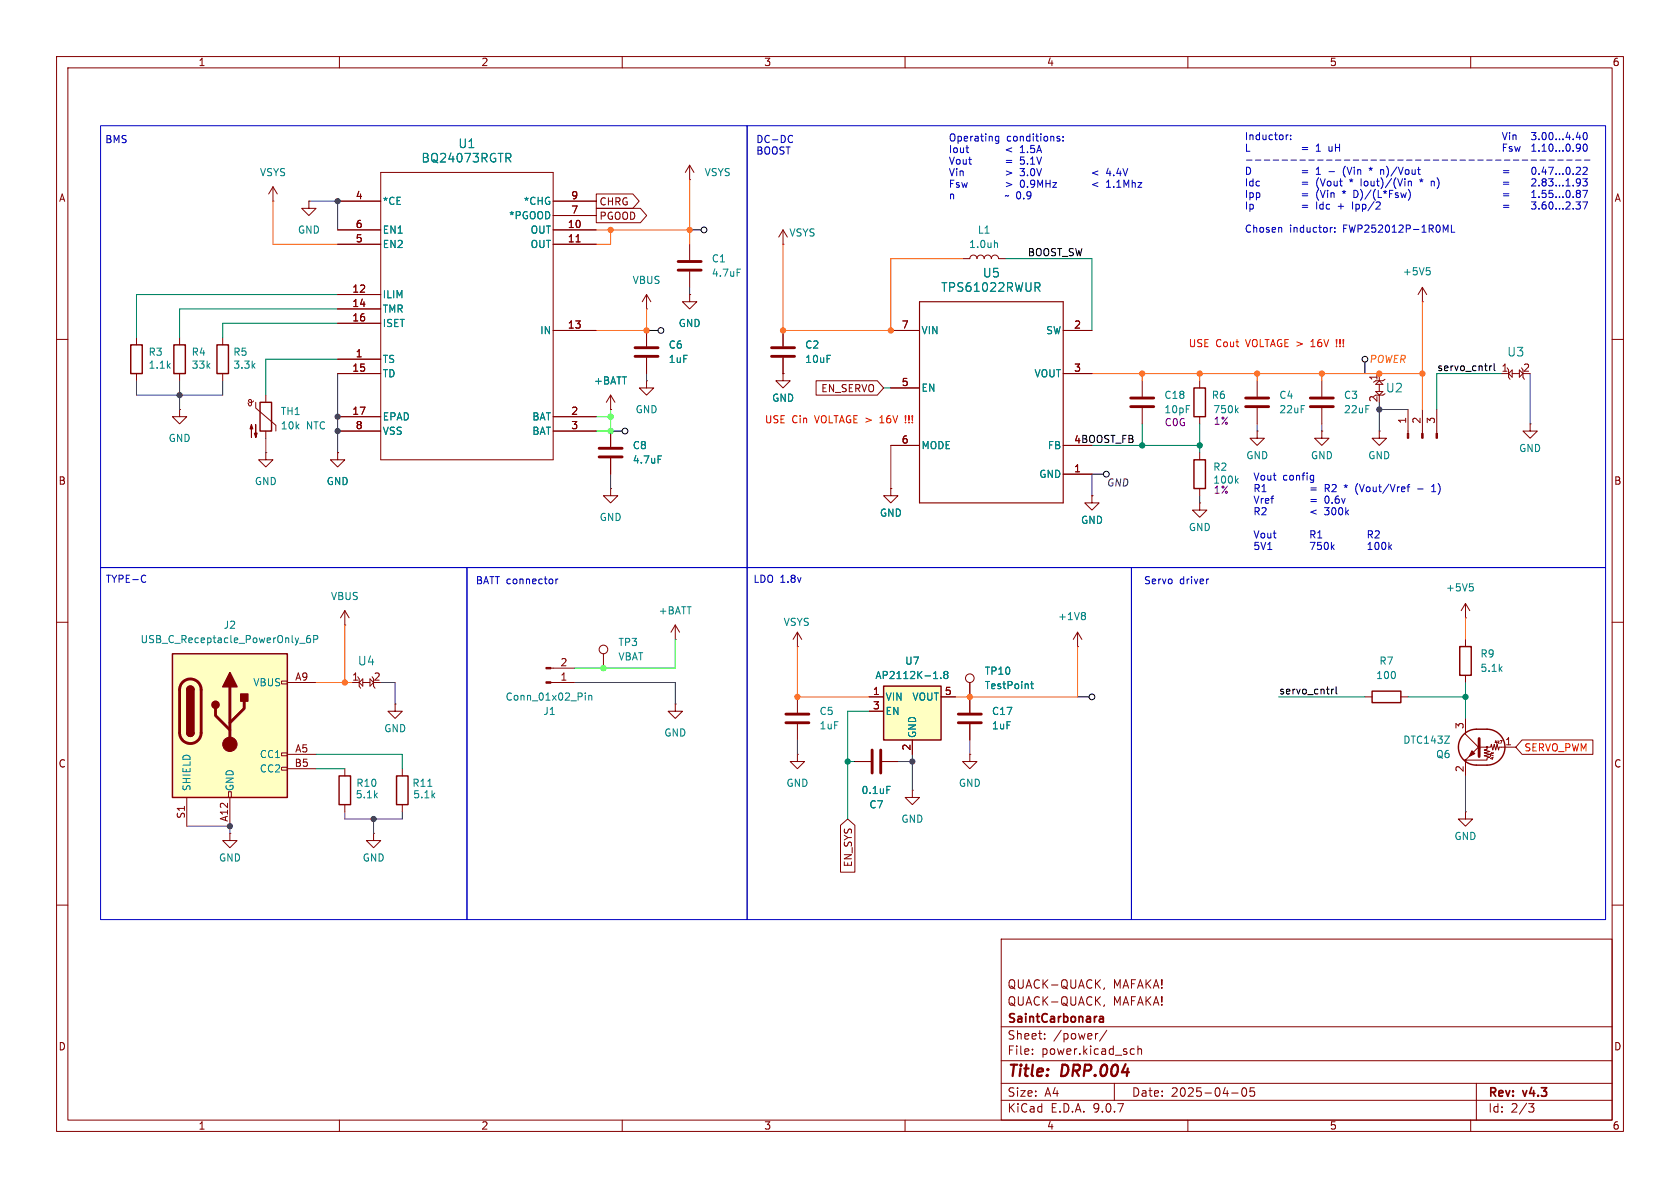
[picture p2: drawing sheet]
<svg xmlns="http://www.w3.org/2000/svg" width="297mm" height="210mm" viewBox="0 0 297 210" stroke-linecap="round" stroke-linejoin="round" font-family="sans-serif">
<path d="M0 0h297v210h-297z" fill="#fff" stroke="#fff" stroke-width=".18"/>
<g fill="none" stroke="#840000" stroke-width=".18">
<path d="M10 10h277v190h-277zM12 12h273v186h-273zM60 10v2M110 10v2M160 10v2M210 10v2M260 10v2M48.3 35.6h.1M48.3 33l-.8 1.3M48.3 33l.7 1.3M48.3 33v2.6M54.6 35.6v1.2h-1.3l1.3 1.3 1.3-1.3h-1.3"/>
<path d="M54.6 35.6h.1M24.1 59.7v1.3M31.7 59.7v1.3M39.4 59.7v1.3M114.3 54.6h.1M114.3 52.1v2.5M114.3 58.4v2.8M114.3 52.1l-.8 1.2M114.3 52.1l.8 1.2M138.4 43.2h.1M138.4 40.6l.8 1.3M138.4 40.6l-.7 1.3"/>
<path d="M138.4 40.6v2.6M170.2 45.7h1.2a.64 .64 0 0 1 .7-.6 .64 .64 0 0 1 .6 .6 .64 .64 0 0 1 .7-.6 .64 .64 0 0 1 .6 .6 .64 .64 0 0 1 .6-.6 .64 .64 0 0 1 .7 .6 .64 .64 0 0 1 .6-.6 .64 .64 0 0 1 .6 .6h1.3M10 60h2M24.1 66v1.3M31.7 72.4v1.3h-1.2l1.2 1.2 1.3-1.2h-1.3M31.7 72.4h.1M31.7 66v1.3M39.4 66v1.3M43.8 71.2l.2 .4 .2 .2M44.8 70.9l-.2 .2h-.4l-.2-.1v-.3l.3-.1 .2 .2-.1 .8-.2 .1M45.2 71.1v1l3.6 3.1v1M47 69.9v1.2"/>
<path d="M47 76.2v1.3M114.3 63.2v2.8M138.4 66v1.3h-1.2l1.2 1.3 1.3-1.3h-1.3M138.4 66h.1M285 60h2M47 80v1.3h-1.3l1.3 1.3 1.3-1.3h-1.3M47 80h.1M59.7 80v1.3h-1.3l1.3 1.3 1.3-1.3h-1.3M59.7 80h.1M10 110h2M63.2 119.6l.3 .4v1.3l.3 .4M285 110h2"/>
<path d="M62.2 120.7h1.3M64.1 120v1.3l-.6-.6zM64.1 120.7h1.3M65.4 120v1.3l.6-.6M66 120v1.3l.3 .4M69.8 124.5v1.2h-1.2l1.2 1.3 1.3-1.3h-1.3M69.8 124.5h.1M10 160h2M177 166h108v32h-108zM195.2 174.6l-.1 .3M195.2 177.6l-.1 .3M285 160h2"/>
<path d="M60 198v2M110 198v2M160 198v2M177 194.5h108M177 191.5h108M177 187.5h108M177 181.5h108M182.5 186.3v.1M182.5 185.5v.1M184.7 183.6v.1M184.7 182.8v.1M194.1 182.7l-.3 .1"/>
<path d="M195.7 182.1l-1.3 2M197 191.5v3M200.1 185.4l.4 .1M200.5 186.3l-.4 .1M201.2 185.5l.2-.1 .3 .1 .1 .9M201.2 184.9v1.5M210 198v2M217.7 193.2h1.2M219.7 192.4l.2-.1a.81 .81 0 0 1 .6 .6 .81 .81 0 0 1-.3 .8l-.2 .1a.81 .81 0 0 1-.3-1.4zM221.7 192.3h-.7v.7l.2-.1h.5l.1 .3-.1 .5-.2 .1-.5-.1M260 198v2M261 191.5v6.5"/>
<path d="M270.2 195.1h1l-.5 .6 .4 .1 .1 .5-.3 .3h-.4"/>
</g>
<path d="M194.4 179.8h.6l.1 .9M195.1 180l-.5 .1a.29 .29 0 0 0-.3 .3 .29 .29 0 0 0 .3 .3l.5-.1" fill="none" stroke="#840000" stroke-width=".3"/>
<path d="M112.3 61.5h4M112.3 63h4" fill="none" stroke="#840000" stroke-width=".51"/>
<path d="M23.1 61h2v5h-2zM30.7 61h2.1v5h-2.1zM38.4 61h2v5h-2zM46 71.1h2v5.1h-2z" fill="none" stroke="#840000" stroke-width=".25"/>
<g fill="#840000" stroke="#840000" stroke-width=".18">
<path d="M44.4 75.1l.3 .7h-.5l.2-.7v2.2z"/>
<path d="M45.2 75.1v2.2l-.2-.7h.5l-.3 .7z"/>
</g>
<path d="M176 42.9l.3 .2v.7" fill="none" stroke="#008484" stroke-width=".18"/>
<path d="M30.5 115.6h20.3v25.4h-20.3z" fill="#ffffc2"/>
<g fill="none" stroke="#840000" stroke-width=".18">
<path d="M157.5 58.4h5.1M188 58.4h5M157.5 68.6h5.1M157.5 78.7h5.1M188 78.7h5M188 66h5M157.5 86.4v1.2h-1.3l1.3 1.3 1.2-1.3h-1.2M157.5 86.4h.1M188 83.8h5M193 87.6v1.3h-1.2l1.2 1.3 1.3-1.3h-1.3M193 87.6h.1M97.4 118.1h4.2"/>
<path d="M106.7 115.6v2.5M119.4 113h.1M119.4 110.5l-.8 1.3M119.4 110.5l.7 1.3M119.4 110.5v2.5M141 114.3h.1M141 111.8l.7 1.2M141 111.8l-.8 1.2M141 111.8v2.5M190.5 114.3h.1M190.5 111.8l.8 1.2M190.5 111.8l-.8 1.2"/>
<path d="M190.5 111.8v2.5M40.4 140h.5v1h-.5zM49.8 120.4h1v.5h-1zM49.8 133.1h1v.5h-1zM49.8 135.6h1v.5h-1zM50.8 120.7h5.1M50.8 133.4h5.1M50.8 135.9h5.1M97.4 120.7h4.2M119.4 124.5v1.2h-1.3l1.3 1.3 1.2-1.3h-1.2M119.4 124.5h.1M141 133.4v1.2h-1.3l1.3 1.3 1.2-1.3h-1.2"/>
<path d="M141 133.4h.1M151.1 134.6h2.8M156 134.6h2.7M161.3 139.7v1.3h-1.3l1.3 1.2 1.3-1.2h-1.3M161.3 139.7h.1M171.4 133.4v1.2h-1.2l1.2 1.3 1.3-1.3h-1.3M171.4 133.4h.1M171.4 120.7v2.5M33 141v5.1M40.6 141v5.1"/>
<circle cx="106.7" cy="114.8" r=".76"/>
<circle cx="171.4" cy="119.9" r=".76"/>
</g>
<path d="M30.5 115.6h20.3v25.4h-20.3zM33 121.9a.64 .64 0 0 1 .7-.6 .64 .64 0 0 1 .6 .6M33 129.5a.64 .64 0 0 0 .7 .7 .64 .64 0 0 0 .6-.7" fill="none" stroke="#840000" stroke-width=".25"/>
<path d="M32.3 120.6a1.9 1.9 0 0 1 2.1-.4 1.9 1.9 0 0 1 1.2 1.7v7.6a1.91 1.91 0 0 1-1.9 1.9 1.91 1.91 0 0 1-2-1.9l.1-7.7 .1-.7zM38.1 125.2v1.3l2.5 2.5M40.6 121.4v10.2M43.2 124v1.2l-2.6 2.6M154.2 132.6v4.1M155.7 132.6v4.1" fill="none" stroke="#840000" stroke-width=".51"/>
<g fill="#840000" stroke="#840000" stroke-width=".25">
<path d="M33 121.9h1.3v7.6h-1.3z"/>
<path d="M33.2 121.5a.64 .64 0 0 1 .7-.2 .64 .64 0 0 1 .4 .6h-1.3z"/>
<path d="M33 129.5h1.3a.64 .64 0 0 1-.6 .7 .64 .64 0 0 1-.7-.7z"/>
<path d="M40.6 118.9l1.3 2.5h-2.5z"/>
<path d="M42.5 122.7h1.3v1.3h-1.3z"/>
<circle cx="38.1" cy="124.6" r=".63"/>
</g>
<g fill="#840000" stroke="#840000" stroke-width=".18">
<path d="M96.5 120.5h.9v.3h-.9z"/>
<path d="M96.5 118h.9v.2h-.9z"/>
<circle cx="40.6" cy="131.6" r="1.27"/>
</g>
<g fill="none" stroke="#008484" stroke-width=".18">
<path d="M183.4 50.8l.5 .7M183.6 50l.3 .3-.1 .3-.2 .2M53 113.7h.9M54.8 112.3l-.4 .1a.86 .86 0 0 0 0 1.2l.5-.1v-.4l-.2-.3h-.3l-.2 .3M55.5 113l.6-.1 .1-.1-.1-.3-.6-.2v1.3M191.7 108.3l.2 .2-.2 .3 .2 .3v.2l-.2 .2M103.5 122.5v.1M103.5 122.9v.9M104.1 122.9v.9M104.1 123l.2-.1 .3 .1v.8M156.8 139h.6M182.2 120.9h.5"/>
<path d="M182.4 120.5v1.1l.3 .1"/>
</g>
<path d="M162.6 53.3h25.4v35.6h-25.4z" fill="none" stroke="#840000" stroke-width=".2"/>
<path d="M156.2 121.3h10.2v9.5h-10.2z" fill="#ffffc2"/>
<path d="M211.1 68.6h2v5.1h-2zM211.1 81.3h2v5.1h-2zM258.1 114.3h2v5.1h-2zM59.9 137.2h2.1v5h-2.1zM70.1 137.2h2v5h-2zM156.2 121.3h10.2v9.5h-10.2zM242.6 122.2h5v2h-5zM258.7 129.8a3.2 3.2 0 0 1 2.3-.9h1.9a3.2 3.2 0 0 1 3.2 3.2 3.2 3.2 0 0 1-3.2 3.2h-1.9a3.2 3.2 0 0 1-2.9-2 3.2 3.2 0 0 1 .6-3.5z" fill="none" stroke="#840000" stroke-width=".25"/>
<g fill="none" stroke="#840000" stroke-width=".18">
<path d="M59.7 35.6h7.6M67.3 30.5h30.5v50.8h-30.5zM97.8 35.6h7.6M97.8 38.1h7.6M105.4 34.3h6.5l1.1 1.3-1.1 1.2h-6.5zM105.4 36.8h7.8l1.1 1.3-1.1 1.3h-7.8zM121.9 31.8h.1M121.9 29.2v2.6M121.9 29.2l.8 1.3M121.9 29.2l-.7 1.3M59.7 40.6h7.6M59.7 43.2h7.6"/>
<path d="M59.7 52.1h7.6M59.7 54.6h7.6M59.7 57.2h7.6M97.8 40.6h7.6M97.8 43.2h7.6M97.8 58.4h7.6M101.8 42.8h.8M114.3 58.4v2.8M121.9 52.1v1.2h-1.3l1.3 1.3 1.3-1.3h-1.3M121.9 52.1h.1M121.9 43.2v2.8M121.9 48v2.8"/>
<path d="M138.4 58.4v2.8M157.5 58.4h5.1M188 58.4h5M251.5 53.3h.1M251.5 50.8v2.5M251.5 50.8l.7 1.3M251.5 50.8l-.8 1.3M59.7 63.5h7.6M59.7 66h7.6M59.7 73.7h7.6M59.7 76.2h7.6M97.8 73.7h7.6"/>
<path d="M97.8 76.2h7.6M107.9 72.4h.1M107.9 69.9l-.7 1.2M107.9 69.9l.8 1.2M107.9 69.9v2.5M107.9 76.2v2.8M114.3 67.3v1.3h-1.3l1.3 1.3 1.3-1.3h-1.3M114.3 67.3h.1M114.3 63.2v2.8M138.4 66h.1M138.4 63.2v2.8M144.3 67.3h10.8l1.1 1.3-1.1 1.3h-10.8z"/>
<path d="M157.5 68.6h5.1M157.5 78.7h5.1M188 66h5M188 78.7h5M201.9 67.3v2.8M201.9 72.1v2.8M212.1 67.3v1.3M212.1 73.7v1.2M222.2 76.2v1.3h-1.2l1.2 1.2 1.3-1.2h-1.3M222.2 76.2h.1M222.2 67.3v2.8M222.2 72.1v2.8"/>
<path d="M233.7 76.2v1.3h-1.3l1.3 1.2 1.2-1.2h-1.2M233.7 76.2h.1M233.7 67.3v2.8M233.7 72.1v2.8M243.2 67.9l.6-.6 .7 .6zM243.2 69.2h1.3l-.7 .7zM243.2 69.9h1.3M243.8 76.2v1.3h1.3l-1.3 1.2-1.2-1.2h1.2M243.8 76.2h.1M243.8 66v1.3M243.8 67.9v1.3M244.9 67.1l-.4 .2h-1.3"/>
<path d="M248.9 72.4v4.2M251.5 72.4v4.2M254 72.4v4.2M265.4 66h1.3M266.4 65l.3 .4v1.3l.3 .4M267.3 66h1.3M267.3 65.4v1.3l-.6-.7zM268.6 65.4v1.3l.6-.7M269.2 65.4v1.3l.3 .4M270.5 74.9v1.3h1.3l-1.3 1.3-1.3-1.3h1.3M270.5 74.9h.1M59.7 80h.1"/>
<path d="M107.9 86.4v1.2h-1.2l1.2 1.3 1.3-1.3h-1.3M107.9 86.4h.1M107.9 81v2.8M157.5 86.4h.1M188 83.8h5M193 87.6h.1M212.1 88.9v1.3h-1.3l1.3 1.2 1.3-1.2h-1.3M212.1 88.9h.1M212.1 80v1.3M212.1 86.4v1.2M61 110.5h.1M61 108l-.8 1.2"/>
<path d="M61 108l.7 1.2M61 108v2.5M259.1 109.2h.1M259.1 106.7v2.5M259.1 113v1.3M259.1 119.4v1.3M259.1 106.7l.7 1.3M259.1 106.7l-.8 1.3M61 135.9v1.3M71.1 135.9v1.3M141 123.2v2.8M141 128v2.8"/>
<path d="M151.1 134.6h2.8M153.7 123.2h2.5M153.7 125.7h2.5M156 134.6h2.7M161.3 130.8v2.6M166.4 123.2h2.5M171.4 120.7v5.3M171.4 128v2.8M241.3 123.2h1.3M247.6 123.2h1.3M259.1 127v2.8l2.5 2.5M259.1 134.6v2.6"/>
<path d="M261.6 131.8l-2.5 2.6h3.8v-.4l.5-.1-1-.3 1-.2-1-.3 1-.3-1-.2 .5-.1v-.4M261.6 132.1h1.9l.2-.5 .2 1 .3-1 .2 1 .3-1 .2 1 .1-.5h3M263.7 133l.2 .2M264 133l-.2 .2M265.2 130.9h.3l-.2 .5M269.1 130.8h12.5v2.6h-12.5l-1.1-1.3zM40.6 147.3v1.3h-1.2l1.2 1.3 1.3-1.3h-1.3M40.6 147.3h.1M61 142.2v1.3M66 147.3v1.3h-1.2l1.2 1.3 1.3-1.3h-1.3M66 147.3h.1M71.1 142.2v1.3"/>
<path d="M148.6 145.9l1.3-1.1 1.2 1.1v8.3h-2.5zM259.1 143.5v1.3h1.2l-1.2 1.3-1.3-1.3h1.3M259.1 143.5h.1"/>
<circle cx="259.1" cy="134.4" r=".13"/>
<circle cx="262.9" cy="132.1" r=".13"/>
</g>
<g fill="none" stroke="#008484" stroke-width=".18">
<path d="M89.8 27.9l.5 .7M90 27.1l.3 .3-.1 .4-.2 .1M130.3 47.6h.6M183.4 50.8l.5 .7M183.6 50l.3 .3-.1 .3-.2 .2M252.2 47.3h.6M252.6 47.8l.3 .2v.3l-.3 .3M218.5 72.5l.4 .5M218.9 72.1l-.5 .5M116.3 80.6h.7M218.5 84.9l.4 .5M218.9 84.6l-.5 .5"/>
<path d="M165 120h.8M166.3 119.8v.2M167.1 119.2l-.2 .3v.3l.2 .2 .4-.1 .1-.2v-.2l-.3-.3M167.1 119.2l-.2-.2 .2-.3h.2l.3 .2-.3 .3M167.1 119.2h.2M259.8 103.2h.6M260.2 103.7l.3 .2v.3l-.3 .3M75.6 139h.8M156.8 139h.6M182.2 120.9h.5M182.4 120.5v1.1l.3 .1M255.4 130.1h.8l-.8 1.3h.8"/>
</g>
<g fill="none" stroke="#840000" stroke-width=".51">
<path d="M119.9 46.2h4.1M119.9 47.8h4.1M105.9 79.2h4.1M136.4 61.5h4.1M136.4 63h4.1M199.9 70.4h4.1M199.9 71.9h4.1M220.2 70.4h4.1M220.2 71.9h4.1M231.6 70.4h4.1M231.6 71.9h4.1M105.9 80.8h4.1"/>
<path d="M138.9 126.2h4.1M138.9 127.8h4.1M169.4 126.2h4.1M169.4 127.8h4.1"/>
</g>
<path d="M261.5 130.6v3.1z" fill="#840000" stroke="#840000" stroke-width=".51"/>
<g fill="#840000" stroke="#840000" stroke-width=".18">
<path d="M260.2 132.7l.5 .5-1 .5z"/>
<path d="M248.8 76.6h.2v.9h-.2z"/>
<path d="M251.3 76.6h.3v.9h-.3z"/>
<path d="M253.9 76.6h.2v.9h-.2z"/>
</g>
<g fill="none" stroke="#000" stroke-width=".18">
<path d="M114.3 58.4h2M121.9 40.6h2.1M107.9 76.2h2.1M241.3 64v2M263.4 64.7v.8M263.7 64.7l-.3 .2M264.1 64.3v1l.2 .2M193 83.8h2.1M190.5 123.2h2M235.4 121.8v.9M235.8 121.8l-.4 .3M236.2 121.4v1.1l.2 .2"/>
<circle cx="116.8" cy="58.4" r=".51"/>
<circle cx="124.5" cy="40.6" r=".51"/>
<circle cx="110.5" cy="76.2" r=".51"/>
<circle cx="241.3" cy="63.5" r=".51"/>
<circle cx="195.6" cy="83.8" r=".51"/>
<circle cx="193" cy="123.2" r=".51"/>
</g>
<g fill="none" stroke="#484848" stroke-width=".18">
<path d="M54.6 35.6h5.1v5M121.9 50.8v1.3M24.1 67.3v2.6h15.3v-2.6M31.7 67.3v5.1M47 77.5v2.5M59.7 66v14M114.3 66v1.3M157.5 78.7v7.7M222.2 74.9v1.3M233.7 74.9v1.3M243.8 71.1v5.1M243.8 72.4h5.1"/>
<path d="M270.5 66v8.9M107.9 83.8v2.6M193 83.8v3.8M212.1 87.6v1.3M67.3 120.7h2.5v3.8M101.6 120.7h17.8v3.8M141 130.8v2.6M158.7 134.6h2.6M161.3 133.4v6.3M171.4 130.8v2.6M259.1 137.2v6.3M33 146.1h7.6v1.2"/>
<path d="M61 143.5v1.3h10.1v-1.3M66 144.8v2.5"/>
</g>
<g fill="none" stroke="#ff6302" stroke-width=".18">
<path d="M48.3 35.6v7.6h11.4M121.9 31.8v11.4M105.4 40.6h16.5M107.9 40.6v2.6h-2.5M114.3 54.6v3.8h-8.9M138.4 43.2v15.2h19.1v-12.7h12.7M251.5 53.3v19.1M193 66h58.5M201.9 66v1.3M212.1 66v1.3M222.2 66v1.3M233.7 66v1.3"/>
<path d="M61 110.5v10.2M141 114.3v8.9h12.7M190.5 114.3v8.9h-21.6M259.1 109.2v3.8M55.9 120.7h6.3"/>
</g>
<g fill="none" stroke="#008400" stroke-width=".18">
<path d="M59.7 52.1h-35.6v7.6M59.7 57.2h-20.3v2.5M59.7 54.6h-28v5.1M177.8 45.7h15.2v12.7M59.7 63.5h-12.7v6.4M156.2 68.6h1.3M193 78.7h19.1M201.9 74.9v3.8M212.1 74.9v5.1M265.4 66h-11.4v6.4M55.9 135.9h5.1M55.9 133.4h15.2v2.5"/>
<path d="M149.9 134.6h1.2M153.7 125.7h-3.8v19.1M226.1 123.2h15.2M248.9 123.2h10.2M259.1 120.7v6.3"/>
</g>
<path d="M105.4 73.7h2.5M107.9 72.4v3.8h-2.5M119.4 113v5.1h-17.8" fill="none" stroke="#0f0" stroke-width=".18"/>
<path d="M155.5 74.8h.8M155.7 73.8h-.2M160.1 74.6v.2M160.1 73.5v.8M231.7 61.3h.8M231.9 60.3l-.2 .1M236.3 61.2v.1M236.3 60v.8" fill="none" stroke="#f00" stroke-width=".18"/>
<g fill="none" stroke="#0000c2" stroke-width=".18">
<path d="M17.8 22.2h114.3v78.1h-114.3zM132.1 22.2h151.7v78.1h-151.7zM139.8 23.9l.3 .2M140.1 25.1l-.3 .1M171.1 27h.1M176.6 24.1v1l-.3 .3-.3-.1M176.6 24.1h-.4l-.2 .2 .1 .6h.5M177.9 28.4h1M177.9 28.7h1M177.9 30.2l1 .4-1 .3M177.9 32.3l1 .3-1 .4M178.3 34.6l-.6 .1"/>
<path d="M178.9 26.1l-1 .4 1 .4M186.9 24.3l.5 .4-.2 .2h-.3M187.3 24.1h-.3l-.1 .2M187.9 24.8v.1M187.9 24.1v.2M194.1 30.2l-1 .4 1 .3M195.9 29.7l-.3 .9h.8M196.2 30.2v.9M196.9 30.9v.2M199.1 32.8l.5-1v1.3M200.2 31.8v1.3M200.2 32.4l.1-.1h.3l.1 .8"/>
<path d="M201.2 32.3h.6l-.6 .8h.6M220.4 28.3h.9M221.9 28.3h1M223.5 28.3h1M225.1 28.3h1M226.7 28.3h.9M227.4 23.8v.9M227.7 23.8l-.3 .3M228.2 24.6v.1M228.2 23.9v.1M228.2 28.3h1M229.8 28.3h1"/>
<path d="M230.2 26.1h1M230.2 26.4h1M230.2 30.2h1M230.2 30.5h1M230.2 32.2h1M230.2 32.6h1M230.2 34.3h1M230.2 34.6h1M230.2 36.3h1M230.2 36.7h1M231.4 28.3h.9M232.9 28.3h1"/>
<path d="M234.5 28.3h1M236.1 28.3h1M236.4 32v.9M236.4 32.8l-.2 .1M236.8 32h.5M237 31.6v1.1l.3 .2M237.7 28.3h.9M239.2 28.3h1M240.8 28.3h1M242.4 28.3h.9M244 36.2l-.8 .8h.8M244 28.3h.9"/>
<path d="M244.1 30v.8M244.3 30l-.2 .1M245.5 28.3h1M247.1 31.6l.4 1.3 .4-1.3M247.1 28.3h1M248.4 32v.9M248.6 34.1l-.2 .8M248.7 28.3h.9M249 32v.9M249.5 32.2v.7M250.2 28.3h1M251.8 28.3h1"/>
<path d="M253.4 28.3h1M255 28.3h.9M255.1 39.8l.5 .9 .4-.9v1.3M256.5 28.3h1M256.6 39.8v1.3h.6M258.1 28.3h1M259.7 28.3h.9M261.2 28.3h1M262.8 28.3h1M264.4 28.3h1M265.6 23.4l.4 1.3 .4-1.3M265.8 26.1h.4"/>
<path d="M265.8 30.2h1M265.8 30.5h1M265.8 32.2h1M265.8 32.6h1M265.8 34.3h1M265.8 34.6h1M265.8 36.3h1M265.8 36.7h1M266 28.3h.9M266.4 25.5h-.6v1.2M266.9 23.4v.1M266.9 23.8v.9"/>
<path d="M267.3 26l-.3-.1-.2 .2 .1 .2 .4 .1v.3h-.5M267.5 24l.2-.2 .3 .1v.8M267.5 23.8v.9M267.5 28.3h1M267.8 25.9l.2 .8 .3-.6 .2 .6 .2-.8M269.1 28.3h1M270.7 28.3h1M270.7 23.4h.8l-.4 .5 .4 .1v.6l-.2 .1-.6-.1M270.7 35.7h.8l-.4 .5 .4 .1v.5l-.2 .2-.6-.2M270.8 31.7l.5-.1 .2 .4-.8 .9h.8M270.8 26.7h.7M270.8 25.8l.4-.3v1.2"/>
<path d="M270.8 34l.4-.4v1.3M270.8 34.9h.7M270.9 29.7l.2-.1a.68 .68 0 0 1 .4 .6 .68 .68 0 0 1-.4 .6l-.2-.1-.1-.4zM272.1 24.6v.1M272.1 26.6v.1M272.1 30.7v.1M272.1 32.8v.1M272.1 34.8v.1M272.1 36.8v.2M272.3 28.3h.9M272.6 26.7h.7M272.6 25.8l.4-.3v1.2"/>
<path d="M272.8 23.5l.1-.1a.68 .68 0 0 1 .5 .7 .68 .68 0 0 1-.5 .6 .84 .84 0 0 1-.1-1.2zM272.9 32.1l-.3-.2 .3-.3h.2l.2 .2-.2 .3M272.9 32.1l-.3 .3 .1 .4 .2 .1 .3-.1 .1-.2v-.2l-.2-.3M272.9 32.1h.2M272.9 29.5l-.3 .9h.8M273.2 35.7l-.3 .1a.86 .86 0 0 0 0 1.2l.4-.2v-.4l-.2-.2h-.2l-.3 .2M273.2 30v.8M273.3 33.6h-.6l-.1 .7 .2-.2 .4 .1 .1 .2v.4l-.2 .1-.5-.1M273.8 31.6h.8l-.5 .5 .4 .1v.6l-.2 .1-.5-.1M273.8 29.6h.8l-.5 1.2M273.8 28.3h1M273.9 23.5l.2-.1a.68 .68 0 0 1 .5 .7 .68 .68 0 0 1-.5 .6l-.2-.1-.1-.4z"/>
<path d="M273.9 25.6l.2-.1a.68 .68 0 0 1 .5 .6 .68 .68 0 0 1-.5 .6l-.2-.1-.1-.3zM273.9 35.8l.2-.1a.68 .68 0 0 1 .5 .6 .68 .68 0 0 1-.5 .7l-.2-.2-.1-.3zM274.5 33.6h-.6l-.1 .7 .2-.2 .4 .1 .2 .2-.1 .4-.2 .1-.5-.1M275.1 24.6v.1M275.1 26.6v.1M275.1 30.7v.1M275.1 32.8v.1M275.1 34.8v.1M275.1 36.8v.2M275.4 28.3h1M275.7 24.6v.1M275.7 26.6v.1"/>
<path d="M275.7 30.7v.1M275.7 32.8v.1M275.7 34.8v.1M275.7 36.8v.2M276.3 32.8v.1M276.3 26.6v.1M276.3 24.6v.1M276.3 30.7v.1M276.3 34.8v.1M276.3 36.8v.2M276.9 35.8l.4-.1 .3 .4-.8 .9h.8M276.9 32.9h.7"/>
<path d="M276.9 32l.3-.4v1.3M277 29.7l.2-.1a.68 .68 0 0 1 .4 .6 .68 .68 0 0 1-.4 .6l-.2-.1-.1-.4zM277 25.6l.2-.1a.68 .68 0 0 1 .4 .6 .68 .68 0 0 1-.4 .6l-.2-.1-.1-.3zM277 33.8l.2-.2a.68 .68 0 0 1 .4 .7 .68 .68 0 0 1-.4 .6l-.2-.1-.1-.4zM277 28.3h.9M277.2 23.4l-.3 .9h.7M277.5 23.8v.9M278.1 30.7v.1M278.1 24.6v.1M278.1 26.6v.1M278.1 32.8v.1M278.1 34.8v.1"/>
<path d="M278.1 36.8v.2M278.5 28.3h1M278.6 35.7h.8l-.4 .5 .3 .1v.5l-.2 .2-.5-.2M278.7 29.7l.4-.1 .3 .3-.8 .9h.8M278.9 34.2l-.2-.3 .2-.3h.2l.3 .3-.3 .3M278.9 34.2l-.2 .2v.4l.2 .1h.4l.1-.2v-.3l-.3-.2M278.9 34.2h.2M279 23.4l-.3 .9h.8M279.3 23.8v.9M279.4 26l-.3 .3h-.2l-.2-.3 .1-.5h.3l.2 .1a.84 .84 0 0 1-.3 1.1h-.2M279.4 32.1l-.3 .3h-.2l-.2-.3 .1-.4 .3-.1 .2 .1a.84 .84 0 0 1-.3 1.2h-.2M279.8 31.6h.8l-.4 .5 .3 .1v.6l-.1 .1-.6-.1"/>
<path d="M279.8 33.6h.9l-.6 1.3M279.8 35.7h.9l-.6 1.3M279.9 29.7l.5-.1 .2 .3-.8 .9h.8M280 23.5l.2-.1a.68 .68 0 0 1 .4 .7 .68 .68 0 0 1-.4 .6l-.2-.1-.1-.4zM280 25.6l.2-.1a.68 .68 0 0 1 .4 .6 .68 .68 0 0 1-.4 .6l-.2-.1-.1-.3zM280.1 28.3h1M226.5 40.3l.1 .8M235.5 40.2l-.3 .2M236 40.9v.2M236 40.3v.1M231.7 86.3h1M231.7 86.6h1"/>
<path d="M231.7 88.3h1M231.7 88.7h1M231.7 94.5l.7-.1 .1-.1-.1-.4-.7-.1v1.3M231.9 84l.3 .1M232.1 94.5l.4 .6M232.2 84v1.1l-.2 .2M232.2 84.8l-.3 .1M232.7 90.2l-1 .3 1 .4M233 95.1h.7M233 94.2l.3-.4v1.3M234.3 86.3h.6l.1-.2v-.3l-.7-.2v1.3M234.3 95.9h.1a.68 .68 0 0 1 .4 .6 .68 .68 0 0 1-.4 .6h-.1"/>
<path d="M234.6 86.3l.4 .6M235 89.7l-.5 .5 .4 .1v.6l-.2 .1-.5-.1M235.4 95.9v1.2M235.5 96.7l.4 .4M235.5 85.8l.5-.2 .2 .4-.8 .9h.8M235.6 89.9a.69 .69 0 0 0 .3 1.1l.1-.1 .2-.4-.2-.6M235.9 96.3l-.5 .5M236.8 89.9a.69 .69 0 0 0 .3 1.1l.1-.1M240.3 85.6l.5 1.3 .4-1.3M241.8 97.1h.8M241.8 96.2l.4-.3v1.2M241.9 94.5l.6-.1 .1-.1v-.4l-.7-.1v1.3"/>
<path d="M242.2 94.5l.4 .6M242.8 86.1v.6l.3 .2M243.1 93.9l.5-.1 .2 .4-.7 .9h.7M243.2 96l.2-.1a.68 .68 0 0 1 .4 .6 .68 .68 0 0 1-.4 .6l-.2-.1-.1-.3zM244.4 95.9h.2a.68 .68 0 0 1 .4 .6 .68 .68 0 0 1-.4 .6 .84 .84 0 0 1-.2-1.2zM245.5 95.9v1.2M245.7 96.7l.3 .4M246 96.3l-.5 .5M253.1 86.9h.7M253.1 86l.4-.4v1.3M254.2 85.5l.4 .8M17.8 100.3h64.7v62.3h-64.7z"/>
<path d="M25.5 101.7l.3 .1M25.8 102.8l-.3 .1M82.5 100.3h49.6v62.3h-49.6zM98.3 102.4v.8M98.6 102.4l-.3 .2M132.1 100.3h67.9v62.3h-67.9zM200 100.3h83.8v62.3h-83.8zM213.6 102.4h.1"/>
</g>
<g fill="#0f0" stroke="#0f0" stroke-width=".18">
<circle cx="107.9" cy="73.7" r=".46"/>
<circle cx="107.9" cy="76.2" r=".46"/>
<circle cx="106.7" cy="118.1" r=".46"/>
</g>
<g fill="#ff6302" stroke="#ff6302" stroke-width=".18">
<circle cx="121.9" cy="40.6" r=".46"/>
<circle cx="107.9" cy="40.6" r=".46"/>
<circle cx="114.3" cy="58.4" r=".46"/>
<circle cx="138.4" cy="58.4" r=".46"/>
<circle cx="61" cy="120.7" r=".46"/>
<circle cx="171.4" cy="123.2" r=".46"/>
<circle cx="141" cy="123.2" r=".46"/>
<circle cx="243.8" cy="66" r=".46"/>
<circle cx="251.5" cy="66" r=".46"/>
<circle cx="222.2" cy="66" r=".46"/>
<circle cx="233.7" cy="66" r=".46"/>
<circle cx="157.5" cy="58.4" r=".46"/>
<circle cx="212.1" cy="66" r=".46"/>
<circle cx="201.9" cy="66" r=".46"/>
</g>
<g fill="#484848" stroke="#484848" stroke-width=".18">
<circle cx="66" cy="144.8" r=".46"/>
<circle cx="40.6" cy="146.1" r=".46"/>
<circle cx="31.7" cy="69.9" r=".46"/>
<circle cx="59.7" cy="35.6" r=".46"/>
<circle cx="59.7" cy="73.7" r=".46"/>
<circle cx="59.7" cy="76.2" r=".46"/>
<circle cx="161.3" cy="134.6" r=".46"/>
<circle cx="243.8" cy="72.4" r=".46"/>
</g>
<g fill="#008400" stroke="#008400" stroke-width=".18">
<circle cx="149.9" cy="134.6" r=".46"/>
<circle cx="201.9" cy="78.7" r=".46"/>
<circle cx="212.1" cy="78.7" r=".46"/>
<circle cx="259.1" cy="123.2" r=".46"/>
</g>
<g font-size="2.8" fill="#840000">
<text x="178" y="190.9">Title:</text>
<text x="187.7" y="190.9">DRP.004</text>
</g>
<g font-size="2.1" fill="#008484">
<text x="74.4" y="28.9">BQ24073RGTR</text>
<text x="80.9" y="26.4">U1</text>
<text x="166.3" y="51.8">TPS61022RWUR</text>
<text x="173.7" y="49.3">U5</text>
<text x="266.4" y="63.2">U3</text>
<text x="244.9" y="69.6">U2</text>
<text x="63.2" y="117.8">U4</text>
</g>
<g font-size="2.1" fill="#840000">
<text x="178" y="178">QUACK-QUACK,</text>
<text x="178" y="175">QUACK-QUACK,</text>
<text x="196.7" y="178">MAFAKA!</text>
<text x="196.7" y="175">MAFAKA!</text>
<text x="178" y="184">Sheet:</text>
<text x="178" y="181.2">SaintCarbonara</text>
<text x="186.2" y="184">/power/</text>
<text x="178" y="186.7">File:</text>
<text x="184.1" y="186.7">power.kicad_sch</text>
<text x="178" y="196.9">KiCad</text>
<text x="178" y="194.1">Size:</text>
<text x="184.7" y="194.1">A4</text>
<text x="185.7" y="196.9">E.D.A.</text>
<text x="193.3" y="196.9">9.0.7</text>
<text x="200" y="194.1">Date:</text>
<text x="207" y="194.1">2025-04-05</text>
<text x="263" y="194.3">Rev:</text>
<text x="263" y="196.9">Id:</text>
<text x="267.1" y="196.9">2/3</text>
<text x="269.4" y="194.3">v4.3</text>
</g>
<g font-size="1.8" fill="#840000">
<text x="35" y="11.9">1</text>
<text x="85" y="11.9">2</text>
<text x="135" y="11.9">3</text>
<text x="185" y="11.9">4</text>
<text x="235" y="11.9">5</text>
<text x="285" y="11.9">6</text>
<text x="10.3" y="35.9">A</text>
<text x="62.8" y="35.3">4</text>
<text x="100.9" y="35.3">9</text>
<text x="285.3" y="35.9">A</text>
<text x="62.8" y="40.4">6</text>
<text x="100.3" y="40.4">10</text>
<text x="100.9" y="37.8">7</text>
<text x="105.9" y="36.5">CHRG</text>
<text x="105.9" y="39.1">PGOOD</text>
<text x="62.8" y="42.9">5</text>
<text x="100.3" y="42.9">11</text>
<text x="62.2" y="51.8">12</text>
<text x="62.2" y="54.4">14</text>
<text x="62.2" y="56.9">16</text>
<text x="100.3" y="58.2">13</text>
<text x="159.3" y="58.2">7</text>
<text x="189.8" y="58.2">2</text>
<text x="62.2" y="65.8">15</text>
<text x="62.8" y="63.2">1</text>
<text x="189.8" y="65.8">3</text>
<text x="265.4" y="65.8">1</text>
<text x="269.2" y="65.8">2</text>
<text x="145.1" y="69.5">EN_SERVO</text>
<text x="159.3" y="68.3">5</text>
<text x="243.6" y="71.2" transform="rotate(-90 243.6 71.2)">2</text>
<text x="243.6" y="67.4" transform="rotate(-90 243.6 67.4)">1</text>
<text x="62.2" y="73.4">17</text>
<text x="62.8" y="75.9">8</text>
<text x="100.9" y="73.4">2</text>
<text x="100.9" y="75.9">3</text>
<text x="248.7" y="75" transform="rotate(-90 248.7 75)">1</text>
<text x="251.2" y="75" transform="rotate(-90 251.2 75)">2</text>
<text x="253.7" y="75" transform="rotate(-90 253.7 75)">3</text>
<text x="159.3" y="78.5">6</text>
<text x="189.8" y="83.6">1</text>
<text x="189.8" y="78.5">4</text>
<text x="10.3" y="85.9">B</text>
<text x="285.3" y="85.9">B</text>
<text x="99" y="117.9">2</text>
<text x="52.1" y="120.4">A9</text>
<text x="62.2" y="120.4">1</text>
<text x="66" y="120.4">2</text>
<text x="99" y="120.4">1</text>
<text x="154.2" y="122.9">1</text>
<text x="154.2" y="125.5">3</text>
<text x="166.9" y="122.9">5</text>
<text x="258.8" y="129" transform="rotate(-90 258.8 129)">3</text>
<text x="266" y="131.8">1</text>
<text x="10.3" y="135.9">C</text>
<text x="52" y="135.6">B5</text>
<text x="52.1" y="133.1">A5</text>
<text x="161" y="132.8" transform="rotate(-90 161 132.8)">2</text>
<text x="258.8" y="136.6" transform="rotate(-90 258.8 136.6)">2</text>
<text x="285.3" y="135.9">C</text>
<text x="32.8" y="144.8" transform="rotate(-90 32.8 144.8)">S1</text>
<text x="40.4" y="145.4" transform="rotate(-90 40.4 145.4)">A12</text>
<text x="150.8" y="153.4" transform="rotate(-90 150.8 153.4)">EN_SYS</text>
<text x="10.3" y="185.9">D</text>
<text x="285.3" y="185.9">D</text>
<text x="35" y="199.9">1</text>
<text x="85" y="199.9">2</text>
<text x="135" y="199.9">3</text>
<text x="185" y="199.9">4</text>
<text x="235" y="199.9">5</text>
<text x="285" y="199.9">6</text>
</g>
<g font-size="1.8" fill="#0000c2">
<text x="18.5" y="25.5">BMS</text>
<text x="133.6" y="25.6">DC-DC</text>
<text x="133.6" y="27.7">BOOST</text>
<text x="167.6" y="25.2">Operating</text>
<text x="167.6" y="27.3">Iout</text>
<text x="167.6" y="29.3">Vout</text>
<text x="177.9" y="25.2">conditions:</text>
<text x="180" y="27.3">1.5A</text>
<text x="180.4" y="29.3">5.1V</text>
<text x="220" y="25.1">Inductor:</text>
<text x="220" y="27.1">L =</text>
<text x="232.6" y="27.1">1</text>
<text x="234.9" y="27.1">uH</text>
<text x="167.6" y="31.4">Vin &gt;</text>
<text x="167.6" y="33.4">Fsw &gt;</text>
<text x="167.6" y="35.4">n ~</text>
<text x="179.6" y="35.4">0.9</text>
<text x="180.2" y="31.4">3.0V &lt;</text>
<text x="180.2" y="33.4">0.9MHz &lt;</text>
<text x="192.8" y="33.4">1.1Mhz</text>
<text x="197.9" y="31.4">4.4V</text>
<text x="220" y="31.2">D =</text>
<text x="220" y="33.3">Idc</text>
<text x="220" y="35.3">Ipp =</text>
<text x="231.5" y="33.3">(Vout</text>
<text x="232.6" y="31.2">1</text>
<text x="232.6" y="35.3">(Vin</text>
<text x="234.9" y="31.2">-</text>
<text x="237.4" y="35.3">*</text>
<text x="237.7" y="31.2">(Vin</text>
<text x="239.6" y="35.3">D)/(L*Fsw)</text>
<text x="239.8" y="33.3">Iout)/(Vin</text>
<text x="242.5" y="31.2">*</text>
<text x="244.7" y="31.2">n)/Vout = 0.47...0.22</text>
<text x="249.5" y="35.3">= 1.55...0.87</text>
<text x="250.4" y="33.3">*</text>
<text x="252.6" y="33.3">n)</text>
<text x="220" y="37.4">Ip =</text>
<text x="220" y="41.5">Chosen</text>
<text x="228" y="41.5">inductor:</text>
<text x="232.6" y="37.4">Idc</text>
<text x="236.6" y="37.4">+</text>
<text x="237.5" y="41.5">FWP252012P-1R0ML</text>
<text x="239.3" y="37.4">Ipp/2</text>
<text x="221.5" y="85.2">Vout</text>
<text x="221.5" y="87.2">R1</text>
<text x="221.5" y="89.2">Vref =</text>
<text x="226.8" y="85.2">config</text>
<text x="234.1" y="89.2">0.6v</text>
<text x="237.7" y="87.2">R2</text>
<text x="241.4" y="87.2">*</text>
<text x="243.5" y="87.2">(Vout/Vref</text>
<text x="254.7" y="87.2">-</text>
<text x="221.5" y="91.3">R2</text>
<text x="221.5" y="95.4">Vout R1 R2</text>
<text x="237.7" y="91.3">300k</text>
<text x="221.5" y="97.4">5V1 750k 100k</text>
<text x="18.6" y="103.2">TYPE-C</text>
<text x="84" y="103.5">BATT connector</text>
<text x="133.1" y="103.2">LDO 1.8v</text>
<text x="202.1" y="103.5">Servo</text>
<text x="208.5" y="103.5">driver</text>
</g>
<g font-size="1.8" fill="#008484">
<text x="45.9" y="31.3">VSYS</text>
<text x="124.5" y="31.3">VSYS</text>
<text x="52.6" y="41.5">GND</text>
<text x="67.6" y="36.4">*CE</text>
<text x="67.6" y="41.5">EN1</text>
<text x="89.9" y="39">*PGOOD</text>
<text x="92.5" y="36.4">*CHG</text>
<text x="93.7" y="41.5">OUT</text>
<text x="172.8" y="41.5">L1</text>
<text x="67.6" y="44">EN2</text>
<text x="93.7" y="44">OUT</text>
<text x="125.7" y="46.6">C1</text>
<text x="139.5" y="42">VSYS</text>
<text x="171.2" y="44">1.0uh</text>
<text x="67.6" y="52.9">ILIM</text>
<text x="111.7" y="50.4">VBUS</text>
<text x="125.7" y="49.1">4.7uF</text>
<text x="247.9" y="48.9">+5V5</text>
<text x="67.6" y="55.5">TMR</text>
<text x="67.6" y="58">ISET</text>
<text x="95.4" y="59.3">IN</text>
<text x="119.9" y="58">GND</text>
<text x="162.8" y="59.3">VIN</text>
<text x="184.8" y="59.3">SW</text>
<text x="26.2" y="63.1">R3</text>
<text x="26.2" y="65.4">1.1k</text>
<text x="33.8" y="63.1">R4</text>
<text x="33.8" y="65.4">33k</text>
<text x="41.2" y="63.1">R5</text>
<text x="41.2" y="65.4">3.3k</text>
<text x="67.6" y="64.4">TS</text>
<text x="118.1" y="61.8">C6</text>
<text x="118.1" y="64.4">1uF</text>
<text x="142.2" y="61.8">C2</text>
<text x="142.2" y="64.4">10uF</text>
<text x="67.6" y="66.9">TD</text>
<text x="104.9" y="68.2">+BATT</text>
<text x="136.4" y="71.2">GND</text>
<text x="162.8" y="69.4">EN</text>
<text x="182.8" y="66.9">VOUT</text>
<text x="205.7" y="70.7">C18</text>
<text x="214.1" y="70.7">R6</text>
<text x="226.1" y="70.7">C4</text>
<text x="237.5" y="70.7">C3</text>
<text x="49.5" y="73.6">TH1</text>
<text x="49.5" y="76.1">10k</text>
<text x="54.2" y="76.1">NTC</text>
<text x="67.6" y="74.5">EPAD</text>
<text x="67.6" y="77.1">VSS</text>
<text x="94" y="74.5">BAT</text>
<text x="94" y="77.1">BAT</text>
<text x="112.3" y="73.3">GND</text>
<text x="205.7" y="73.3">10pF</text>
<text x="214.4" y="73.3">750k</text>
<text x="226.1" y="73.3">22uF</text>
<text x="237.5" y="73.3">22uF</text>
<text x="29.7" y="78.3">GND</text>
<text x="111.8" y="79.6">C8</text>
<text x="111.8" y="82.1">4.7uF</text>
<text x="162.8" y="79.6">MODE</text>
<text x="185.1" y="79.6">FB</text>
<text x="214.4" y="83.4">R2</text>
<text x="220.2" y="81.4">GND</text>
<text x="231.7" y="81.4">GND</text>
<text x="241.8" y="81.4">GND</text>
<text x="268.5" y="80.1">GND</text>
<text x="45" y="86">GND</text>
<text x="57.7" y="86">GND</text>
<text x="183.6" y="84.7">GND</text>
<text x="214.4" y="85.7">100k</text>
<text x="105.9" y="92.3">GND</text>
<text x="155.5" y="91.5">GND</text>
<text x="191" y="92.8">GND</text>
<text x="210.1" y="94.1">GND</text>
<text x="58.4" y="106.3">VBUS</text>
<text x="255.5" y="104.7">+5V5</text>
<text x="24.8" y="113.9">USB_C_Receptacle_PowerOnly_6P</text>
<text x="39.4" y="111.4">J2</text>
<text x="116.3" y="108.8">+BATT</text>
<text x="138.4" y="110.8">VSYS</text>
<text x="187" y="109.8">+1V8</text>
<text x="109.2" y="114.4">TP3</text>
<text x="109.2" y="116.9">VBAT</text>
<text x="159.9" y="117.7">U7</text>
<text x="174" y="119.5">TP10</text>
<text x="243.8" y="117.7">R7</text>
<text x="261.6" y="116.4">R9</text>
<text x="261.6" y="119">5.1k</text>
<text x="44.7" y="121.5">VBUS</text>
<text x="89.3" y="124.1">Conn_01x02_Pin</text>
<text x="154.7" y="120.2">AP2112K-1.8</text>
<text x="156.5" y="124.1">VIN</text>
<text x="161.2" y="124.1">VOUT</text>
<text x="174" y="122">TestPoint</text>
<text x="243.2" y="120.2">100</text>
<text x="67.8" y="129.6">GND</text>
<text x="96" y="126.6">J1</text>
<text x="117.3" y="130.4">GND</text>
<text x="144.8" y="126.6">C5</text>
<text x="144.8" y="129.1">1uF</text>
<text x="156.5" y="126.6">EN</text>
<text x="162.2" y="130.6" transform="rotate(-90 162.2 130.6)">GND</text>
<text x="175.3" y="129.1">1uF</text>
<text x="175.3" y="126.6">C17</text>
<text x="248" y="131.7">DTC143Z</text>
<text x="45.8" y="134.2">CC1</text>
<text x="45.8" y="136.8">CC2</text>
<text x="253.8" y="134.2">Q6</text>
<text x="33.9" y="140" transform="rotate(-90 33.9 140)">SHIELD</text>
<text x="41.5" y="140" transform="rotate(-90 41.5 140)">GND</text>
<text x="62.8" y="141.3">5.1k</text>
<text x="62.9" y="139.3">R10</text>
<text x="72.8" y="139.3">R11</text>
<text x="73" y="141.3">5.1k</text>
<text x="138.9" y="139.3">GND</text>
<text x="152.2" y="140.6">0.1uF</text>
<text x="153.6" y="143.1">C7</text>
<text x="169.4" y="139.3">GND</text>
<text x="159.3" y="145.6">GND</text>
<text x="257" y="148.7">GND</text>
<text x="38.6" y="152.5">GND</text>
<text x="64" y="152.5">GND</text>
</g>
<g font-size="1.8">
<text x="181.6" y="45.4">BOOST_SW</text>
<text x="254" y="65.7">servo_cntrl</text>
<text x="189.8" y="78.5">4BOOST_FB</text>
<text x="226.1" y="122.8">servo_cntrl</text>
</g>
<g font-size="1.8" fill="#f00">
<text x="210.1" y="61.6">USE Cout</text>
<text x="220.4" y="61.6">VOLTAGE &gt;</text>
<text x="232.2" y="61.6">16V</text>
<text x="236.9" y="61.6">!!!</text>
<text x="135.1" y="75">USE Cin</text>
<text x="144.2" y="75">VOLTAGE &gt;</text>
<text x="156" y="75">16V</text>
<text x="160.7" y="75">!!!</text>
<text x="269.4" y="133">SERVO_PWM</text>
</g>
<text font-size="1.8" fill="#ff6302" x="242" y="64.4">POWER</text>
<g font-size="1.8" fill="#840084">
<text x="205.8" y="75.5">C0G</text>
<text x="214.5" y="75.3">1%</text>
<text x="214.5" y="87.5">1%</text>
</g>
<text font-size="1.8" fill="#484848" x="195.6" y="86.2">GND</text>
<g font-size=".7" fill="#840000">
<text x="264.1" y="131.6">4k7</text>
<text x="264.2" y="134.4" transform="rotate(-90 264.2 134.4)">47k</text>
</g>
</svg>
